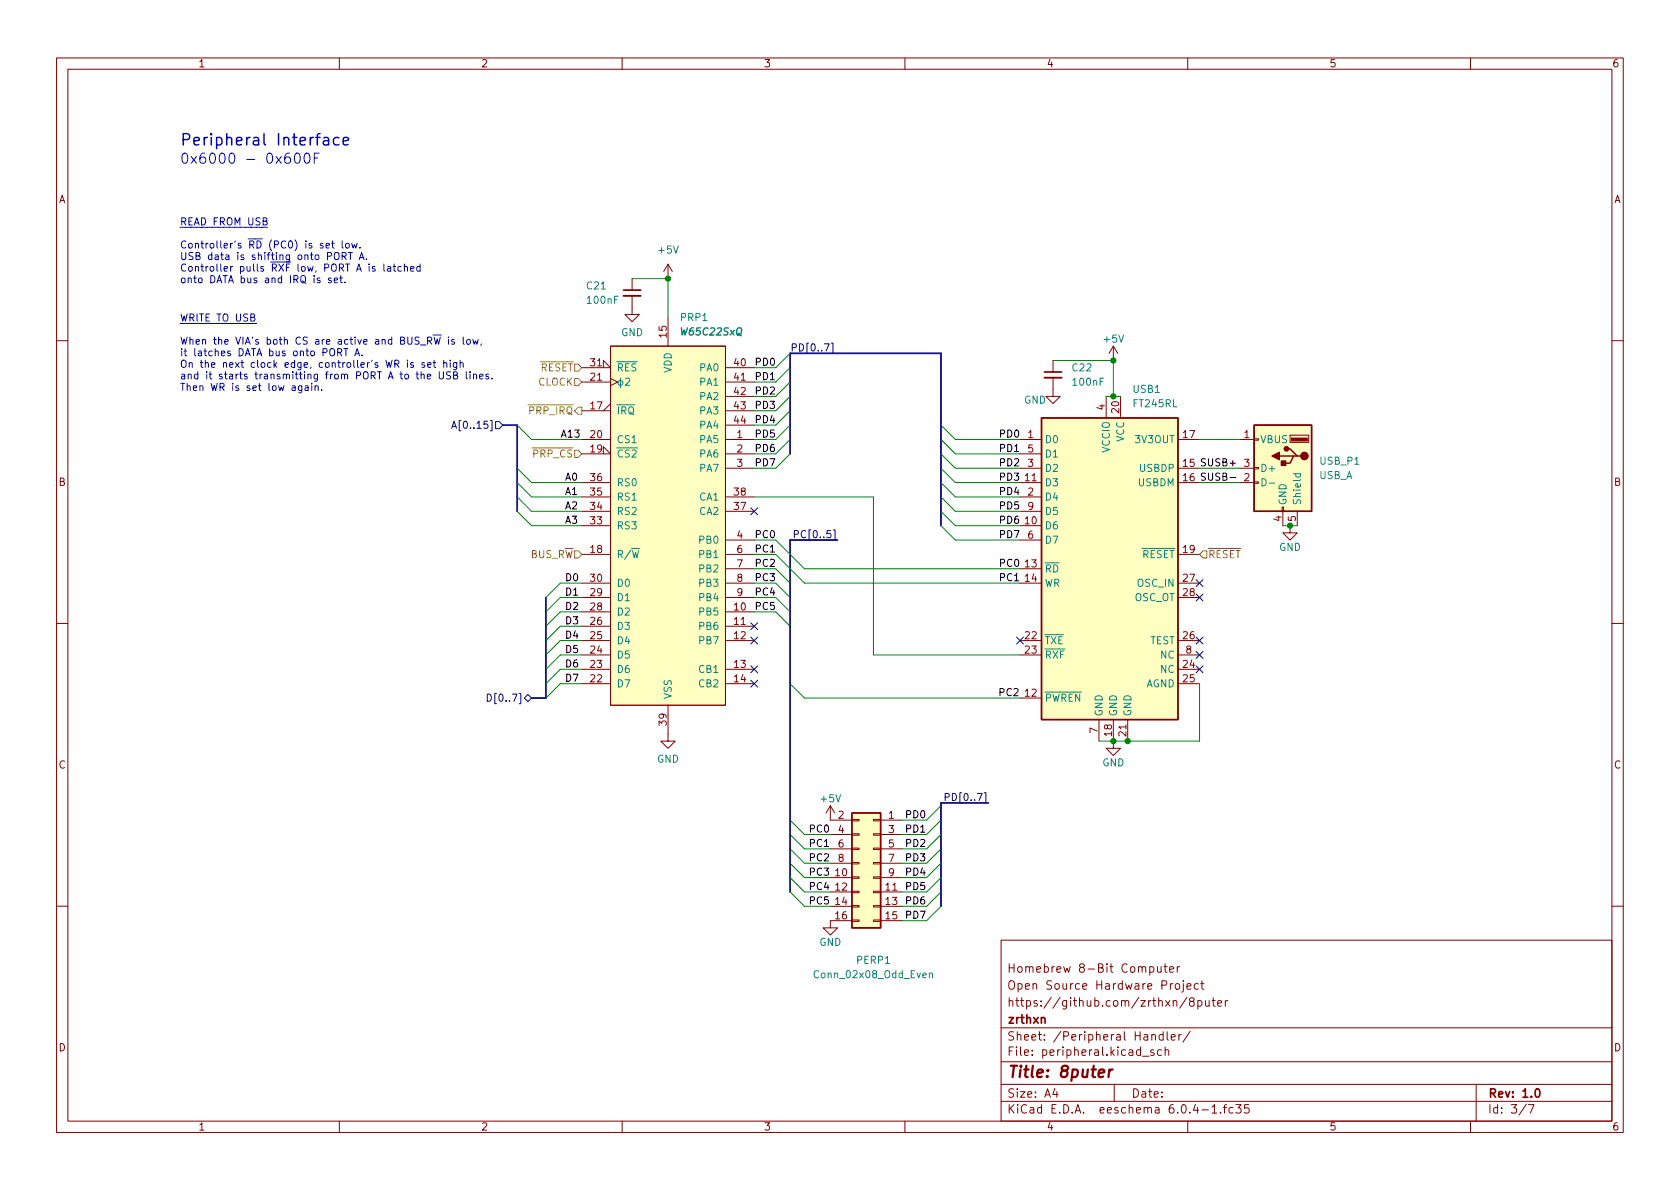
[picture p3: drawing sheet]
<svg xmlns="http://www.w3.org/2000/svg" width="297mm" height="210mm" viewBox="0 0 297 210" stroke-linecap="round" stroke-linejoin="round" font-family="sans-serif">
<path d="M0 .2h297v210.1h-297z" fill="#fff" stroke="#fff" stroke-width=".18"/>
<g fill="none" stroke="#840000" stroke-width=".18">
<path d="M10 10.2h277v190.1h-277zM12 12.2h273v186.1h-273zM60 10.2v2M110 10.2v2M160 10.2v2M210 10.2v2M260 10.2v2M111.8 52.3v3.3h1.2l-1.2 1.3-1.3-1.3h1.3M111.8 49.3v2M118.1 46.7l-.8 1.3M118.1 46.7v2.6M118.1 56.1v5.1"/>
<path d="M118.1 46.7l.8 1.3M10 60.2h2M102.9 65h5l-1.2-1.3v1.3M102.9 77.7h5M102.9 72.6h5M102.9 67.6h5M107.9 61.2h20.4v63.5h-20.4zM107.9 66.9l1.3 .7-1.3 .6M107.9 71.4l-1.2 1.2M128.3 77.7h5M128.3 72.6h5M128.3 67.6h5"/>
<path d="M128.3 65h5M128.3 70.1h5M128.3 75.2h5M180.3 77.7h3.8M186.2 66.8v3.3h1.3l-1.3 1.3-1.3-1.3h1.3M186.2 63.7v2.1M195.6 70.1v3.8M196.8 61.2v2.5M196.8 61.2l-.7 1.3M196.8 61.2l.8 1.3M198.1 70.1v3.8M208.3 77.7h3.8"/>
<path d="M219.2 77.7h2.5M221.7 77.6h.8v.2h-.8zM228.1 77h3.3v1.2h-3.3zM285 60.2h2M102.9 80.3h5l-1.2-1.3v1.3M102.9 93h5M102.9 85.3h5M102.9 98h5M102.9 87.9h5M102.9 90.4h5M128.3 82.8h5M128.3 98h5"/>
<path d="M128.3 87.9h5M128.3 80.3h5M128.3 95.5h5M128.3 90.4h5M180.3 93h3.8M180.3 85.3h3.8M180.3 82.8h3.8M180.3 87.9h3.8M180.3 80.3h3.8M180.3 95.5h3.8M180.3 90.4h3.8M208.3 85.3h3.8"/>
<path d="M208.3 82.8h3.8M208.3 98h3.8M219.2 85.3h2.5M219.2 82.8h2.5M221.7 85.2h.8v.3h-.8zM221.7 82.7h.8v.2h-.8zM226.7 89.7h.2v.7h-.2zM226.8 90.4v2.6M228.1 93v1.2h1.3l-1.3 1.3-1.3-1.3h1.3M229.4 90.4v2.6M10 110.2h2M102.9 103.1h5"/>
<path d="M102.9 113.3h5M102.9 115.8h5M102.9 118.4h5M102.9 105.7h5M102.9 108.2h5M102.9 110.7h5M128.3 100.6h5M128.3 103.1h5M128.3 113.3h5M128.3 118.4h5M128.3 105.7h5M128.3 108.2h5"/>
<path d="M128.3 110.7h5M180.3 100.6h3.8M180.3 103.1h3.8M180.3 113.3h3.8M180.3 115.8h3.8M208.3 103.1h3.8M208.3 113.3h3.8M208.3 115.8h3.8M208.3 118.4h3.8M208.3 105.7h3.8M285 110.2h2M102.9 120.9h5"/>
<path d="M118.1 124.7v6.4h1.3l-1.3 1.2-1.3-1.2h1.3M128.3 120.9h5M180.3 123.4h3.8M194.3 127.2v3.9M196.8 127.2v5.1h1.3l-1.3 1.3-1.2-1.3h1.2M199.4 127.2v3.9M208.3 120.9h3.8M146.8 142.5v2.5h3.8M146.8 155.2h3.8M146.8 157.7h3.8M146.8 147.6h3.8M146.8 150.1h3.8"/>
<path d="M146.8 152.6h3.8M146.8 142.5l-.8 1.3M146.8 142.5l.8 1.3M150.6 157.6h1.3v.3h-1.3zM150.6 155.1h1.3v.2h-1.3zM150.6 152.5h1.3v.3h-1.3zM150.6 150h1.3v.2h-1.3zM150.6 147.4h1.3v.3h-1.3zM150.6 144.9h1.3v.3h-1.3zM154.4 157.6h1.3v.3h-1.3zM154.4 155.1h1.3v.2h-1.3zM154.4 152.5h1.3v.3h-1.3z"/>
<path d="M154.4 150h1.3v.2h-1.3zM154.4 147.4h1.3v.3h-1.3zM154.4 144.9h1.3v.3h-1.3zM155.7 145h3.8M155.7 155.2h3.8M155.7 157.7h3.8M155.7 147.6h3.8M155.7 150.1h3.8M155.7 152.6h3.8M10 160.2h2M146.8 160.3h3.8M150.6 162.7h1.3v.2h-1.3z"/>
<path d="M150.6 160.1h1.3v.3h-1.3zM150.6 162.8h-3.8v1.3h1.3l-1.3 1.2-1.3-1.2h1.3M154.4 162.7h1.3v.2h-1.3zM154.4 160.1h1.3v.3h-1.3zM155.7 160.3h3.8M155.7 162.8h3.8M177 166.3h108v32h-108zM203.3 171l.4-.1 .3 .3v.4l-.1 .3h-.6M204.6 170.9l.1 1h.4l.2-.1M205.3 170.9v1M205.8 170.9h.6M206 170.4v1.3l.4 .2"/>
<path d="M206.8 171.4l.7-.1-.1-.3-.4-.1-.2 .2 .1 .8h.5M207.4 177.1l.2-.2 .4 .1 .1 .9M207.9 174l.4-.1 .3 .3v.4l-.3 .3h-.4l-.1-.3v-.4zM208.1 170.9v1M208.6 170.9l-.3 .1-.2 .2M209.2 173.9v1.3l-.3 .2M209.2 173.4v.2M209.9 174.4l.7-.1-.1-.3-.4-.1-.2 .2v.8h.6M209.9 176.4l-1.3 1.9M210.6 177.1l-.3-.3 .1-.2 .2-.2 .4 .1 .1 .2v.2l-.7 .2-.1 .3 .1 .4 .2 .1h.4l.1-.3v-.2l-.2-.3M211.8 177l.4-.1 .3 .3v.4l-.1 .3h-.6M211.8 176.9v1.5"/>
<path d="M211.9 174l-.5-.1-.3 .3v.4l.2 .3h.6M212.3 173.9h.6M212.5 173.4v1.3l.4 .2M213.1 176.9l.1 1h.4l.2-.1M213.8 176.9v1M214.3 176.9h.6M214.5 176.4v1.3l.4 .2M215.3 177.4l.7-.1-.1-.3-.4-.1-.2 .2 .1 .8h.5M216.6 176.9v1M217.1 176.9l-.3 .1-.2 .2M285 160.2h2M60 198.3v2"/>
<path d="M110 198.3v2M160 198.3v2M177 194.8h108M177 191.8h108M177 187.8h108M177 181.8h108M186.5 192.5l-.4 1h1M186.9 193v1M197 191.8v3M202 186.8h1.1M203.6 183.1l.3-.2 .3 .1 .1 .9M204 185.7l-.4-.1-.2 .2 .1 .3 .5 .1v.4h-.6"/>
<path d="M205.4 185.7l-.5-.1-.3 .3v.4l.2 .3h.6M205.6 183l-.4-.1-.3 .3v.4l.2 .3h.5M205.6 182.4v1.5M206 185.8l.2-.2 .4 .1v.9M206 185.1v1.5M206.4 182.4v1.3l.2 .2M207.1 183.4l.7-.1-.1-.3-.4-.1-.2 .2v.8h.6M208.4 182.9v1M208.9 182.9l-.3 .1-.2 .2M210 198.3v2M210.4 182.4l-1.3 1.9M212.5 196.3h1.1"/>
<path d="M214.3 195.8l.4-.5v1.5M214.3 196.8h.8M215.8 196.7v.1M216.3 195.8h.6M216.9 195.3l-.4 .2v1.3M218 195.9l-.4-.1-.3 .3v.4l.1 .3h.6M218.5 195.3h.9l-.5 .6 .5 .1v.7l-.3 .1h-.4l-.2-.1M220.8 195.3h-.7l-.1 .7 .2-.1 .5 .1 .2 .2-.1 .5-.2 .1-.6-.1M260 198.3v2M261 191.8v6.5M269.9 195.3l-1.3 1.9M270.2 195.3h1l-.6 1.5"/>
</g>
<path d="M110.2 51.3h3.1M184.7 65.8h3M271.6 192.6l.2-.1a.82 .82 0 0 1 .6 .7 .82 .82 0 0 1-.3 .8h-.2a.81 .81 0 0 1-.6-.6 .81 .81 0 0 1 .3-.8z" fill="none" stroke="#840000" stroke-width=".3"/>
<path d="M194.3 189.8l.9-.2v-.4l-.2-.1-.6 .1-.2 1 .3 .3 .5-.1M196.2 189.1l-.2 1.4M196.7 189.1l-.4 .1-.2 .3" fill="none" stroke="#840000" stroke-width=".4"/>
<g fill="#ffffc2" stroke="#ffffc2" stroke-width=".18">
<path d="M184.1 73.9h24.2v53.3h-24.2z"/>
<path d="M150.6 143.8h5.1v20.3h-5.1z"/>
<path d="M221.7 75.2h10.2v15.2h-10.2z"/>
<path d="M107.9 61.2h20.4v63.5h-20.4z"/>
</g>
<path d="M184.1 73.9h24.2v53.3h-24.2zM221.7 75.2h10.2v15.2h-10.2zM227.5 79.4h.6l1.3 1.2h.6M226.2 80.6h2.5M229.4 80.6h-.7l-.6 1.3h-1.3M150.6 143.8h5.1v20.3h-5.1z" fill="none" stroke="#840000" stroke-width=".25"/>
<g fill="none" stroke="#008484" stroke-width=".18">
<path d="M109.7 66.9v1.7M110.6 67l.5-.1 .2 .3-.7 .9h.7M223.1 84.6a.64 .64 0 0 1 .8 .7 .64 .64 0 0 1-.8 .6zM224.4 85.4h1M228.7 83.8h1.2M229.2 83.8l-.1 .3 .2 .3 .6-.2v-.4M164.3 172.2l.2-.1h.3l.1 .8M164.3 172.1v.8"/>
<circle cx="109.7" cy="67.7" r=".44"/>
</g>
<path d="M110.2 52.3h3.1M184.7 66.8h3" fill="none" stroke="#840000" stroke-width=".33"/>
<g fill="#840000" stroke="#840000" stroke-width=".25">
<path d="M224.9 80.6l1.3-.6v1.3z"/>
<path d="M226.6 81.5h.7v.8h-.7z"/>
<circle cx="230.6" cy="80.6" r=".63"/>
<circle cx="227.5" cy="79.4" r=".38"/>
</g>
<path d="M228.3 77.5h2.8v.5h-2.8z" fill="#840000" stroke="#840000" stroke-width=".18"/>
<path d="M101.6 79.6h.6l.7 .7-.7 .6h-.6zM101.6 66.9h.6l.7 .7-.7 .6h-.6zM101.6 64.4h.6l.7 .6-.7 .7h-.6zM102.2 72h.7v1.3h-.7l-.6-.7zM101.6 97.4h.6l.7 .6-.7 .7h-.6zM212.7 97.4h.7v1.3h-.7l-.6-.7z" fill="none" stroke="#848400" stroke-width=".18"/>
<g fill="none" stroke="#000084" stroke-width=".18">
<path d="M79.9 75.8l.4-1.3 .4 1.3M80 75.4h.6M87.6 74.5h.7l.6 .7-.6 .6h-.7zM145.8 60.8h.8l-.5 1.3M147 60.7h.3v1.8h-.3M132.7 89.8l1.3 1.2M134 89.8l-1.3 1.2M140.4 94.5l.7-.1 .1-.2-.1-.3-.7-.1v1.3M132.7 117.7l1.3 1.3M132.7 110.1l1.3 1.2M132.7 112.7l1.3 1.2M134 117.7l-1.3 1.3"/>
<path d="M134 110.1l-1.3 1.2M134 112.7l-1.3 1.2M179.7 112.7l1.2 1.2M180.9 112.7l-1.2 1.2M211.5 115.2l1.2 1.2M211.5 117.7l1.2 1.3M211.5 112.7l1.2 1.2M211.5 102.5l1.2 1.2M211.5 105l1.2 1.3M212.7 115.2l-1.2 1.2M212.7 117.7l-1.2 1.3M212.7 112.7l-1.2 1.2"/>
<path d="M212.7 102.5l-1.2 1.2M212.7 105l-1.2 1.3M86.2 122.7a.64 .64 0 0 1 .7 .7 .64 .64 0 0 1-.7 .6zM92.7 123.4l.6-.6 .7 .6-.7 .7zM132.7 120.3l1.3 1.2M134 120.3l-1.3 1.2M167.1 141l.6-.1 .1-.2v-.3l-.7-.1v1.3"/>
</g>
<path d="M217.5 84.4h1" fill="none" stroke="#000" stroke-width=".18"/>
<g fill="none" stroke="#0000c2" stroke-width=".18">
<path d="M46.5 39.1h.6l.1-.2-.1-.3-.6-.1v1.3h.5l.2-.1v-.3l-.3-.3M52.3 27.2a.43 .43 0 0 1 .7 .2 .93 .93 0 0 1-.5 1.5 1.2 1.2 0 0 1-.2-1.7zM53.9 27.2a.43 .43 0 0 1 .5-.1 .43 .43 0 0 1 .3 .3 .93 .93 0 0 1-.5 1.5 1.09 1.09 0 0 1-.3-1.7zM55.6 27.9h.6M56.4 27.1h-.8v1.8M44.4 57.2h1M46.3 40.2h1M56.6 49.2h-.3l-.2 .1v.2l.5 .1v.3h-.5M58.6 49.2h-.3l-.2 .1v.2l.5 .1v.3h-.5M59.1 49.6l.6-.1-.1-.3h-.3l-.2 .1 .1 .6h.4M59.3 44.7l.1-.1a.43 .43 0 0 1 .5 .5v.4a.42 .42 0 0 1-.4 .4 .42 .42 0 0 1-.4-.4v-.4zM60.1 49.2h.5"/>
<path d="M60.3 48.7v1.1l.3 .2M60.5 42.6v1.1l.2 .2M60.5 45.3l.6-.1 .1-.1v-.3l-.7-.2v1.3M60.8 45.3l.4 .6M61 49.9v.1M61.2 43.1l.3-.1 .3 .3v.3l-.3 .3-.3-.1-.1-.2zM61.6 44.6h.7M61.9 44.6v1.3M62.2 43l.2 .9 .3-.6 .2 .6 .3-.9M63.5 45.9l.4-1.3 .5 1.3M63.6 43.7v.2M63.6 45.6h.6"/>
<path d="M64.8 45.8v.1M68.5 47.2h.5l.1 .8M69.1 47.4l-.4 .1-.2 .2 .2 .3 .4-.1M69.5 47.1h.5M69.7 46.7v1.1l.3 .2M71 47.2l-.4-.1-.3 .3 .2 .5h.5M71.5 47.2l.2-.1 .3 .1v.8M71.5 46.7v1.3M72.6 47.5l.6-.1-.1-.2-.3-.1-.2 .2v.6h.5M74.3 47.2l-.4-.1-.2 .3 .1 .5h.5M74.3 46.7v1.3M79.3 59.6v.1"/>
<path d="M81.9 59.6v1.1l.2 .2M53.4 68.2v1l-.3 .3-.3-.1M53.4 68.3l-.4-.1-.2 .2 .1 .6h.5M54 68.3h.4l.1 .8M54.5 68.5l-.4 .1-.2 .2 .2 .3 .4-.1M55.1 68.2v.9M55.7 68.3l.2-.1 .3 .1 .1 .8M55.7 68.2v.9M56.9 68.9v.2M59.7 62.3h.6l.1-.2v-.3l-.7-.2v1.3M60 62.3l.4 .6M61.2 61.6v1.3"/>
<path d="M62.7 62.9l.5-1.3 .4 1.3M62.9 62.6h.6M64 62.8v.1M72 63.7v.1M72 64.1v.9M73.1 64.2l-.3-.1-.2 .2v.2l.5 .1v.3h-.5M75.1 64.2l-.3-.1-.2 .2v.2l.5 .1v.3h-.5M75.6 66.6l.6-.1-.1-.3h-.4l-.1 .1v.6h.5M75.6 64.5l.6-.1v-.2l-.4-.1-.2 .2 .1 .6h.5M76.6 64.1h.5M76.8 63.7v1.1l.3 .2M77.7 65.7v1.1l.2 .2h.3l.2-.2v-1.1"/>
<path d="M78.5 64.2l.1-.1 .3 .1 .1 .8M78.5 63.7v1.3M79.3 60v.9M79.6 63.7v.1M79.6 64.1v.9M79.7 65.8l-.5-.1-.3 .3 .2 .3 .5 .2v.4l-.2 .1-.5-.1M80.2 66.3h.6l.1-.2-.1-.2-.6-.2v1.3h.5l.2-.1v-.3l-.3-.3M80.3 60.1l-.3-.1-.2 .2 .1 .2 .4 .1v.3h-.5M80.8 64.1v1l-.3 .3-.3-.1M80.8 64.2l-.4-.1-.3 .3 .2 .5h.5M81.4 64.2l.1-.1 .3 .1 .1 .8M81.4 63.7v1.3"/>
<path d="M82.4 65.7v1.1l.2 .2M82.6 60.1l.3-.1 .3 .3v.3l-.3 .3-.3-.1-.1-.2zM83.1 65.7v.2M83.1 66.2v.8M83.6 60l.2 .9 .3-.6 .2 .6 .3-.9M83.7 66.3l.2-.1h.3l.1 .8M83.7 66.2v.8M84.8 66.6l.6-.1-.1-.3h-.3l-.2 .1 .1 .6h.4M85.1 60.8l-.1 .3M86.4 66.2h-.3l-.2 .1 .1 .2 .4 .1v.3h-.5M87 66.9v.1"/>
</g>
<path d="M59.9 24.4l-.6-.1-.3 .4v.6l.2 .2 .1 .1 .6-.1M60.7 25l.9-.2-.1-.4-.5-.1-.3 .3 .1 .9 .2 .1 .5-.1" fill="none" stroke="#0000c2" stroke-width=".25"/>
<path d="M88.9 75.2h2.5v15.2M139.7 80.3v-17.8h26.7v30.5M148.1 95.5h-8.4v62.2M96.5 105.7v17.7h-2.5M174.8 142h-8.4v18.3" fill="none" stroke="#000084" stroke-width=".3"/>
<g fill="none" stroke="#008400" stroke-width=".18">
<path d="M111.8 49.3h6.3v6.8M91.4 75.2l2.6 2.5h8.9M139.7 75.2l-2.5 2.5h-3.9M139.7 62.5l-2.5 2.5h-3.9M139.7 77.7l-2.5 2.6h-3.9M139.7 65l-2.5 2.6h-3.9M139.7 67.6l-2.5 2.5h-3.9M139.7 72.6l-2.5 2.6h-3.9M139.7 70.1l-2.5 2.5h-3.9M166.4 75.2l2.5 2.5h11.4M166.4 77.7l2.5 2.6h11.4M186.2 63.7h10.6v6.4"/>
<path d="M195.6 70.1h2.5M212.1 77.7h7.1M91.4 90.4l2.6 2.6h8.9M91.4 85.3l2.6 2.6h8.9M91.4 87.9l2.6 2.5h8.9M91.4 82.8l2.6 2.5h8.9M133.3 98h3.9l5 5.1h38.1M133.3 87.9h21.1v27.9h25.9M133.3 95.5h3.9l5 5.1h38.1M139.7 80.3l-2.5 2.5h-3.9M166.4 90.4l2.5 2.6h11.4M166.4 85.3l2.5 2.6h11.4"/>
<path d="M166.4 87.9l2.5 2.5h11.4M166.4 82.8l2.5 2.5h11.4M166.4 80.3l2.5 2.5h11.4M166.4 93l2.5 2.5h11.4M212.1 85.3h7.1M212.1 82.8h7.1M226.8 93h2.6M102.9 108.2h-3.8l-2.6 2.5M102.9 105.7h-3.8l-2.6 2.5M102.9 103.1h-3.8l-2.6 2.6M102.9 110.7h-3.8l-2.6 2.6M102.9 115.8h-3.8l-2.6 2.6"/>
<path d="M102.9 118.4h-3.8l-2.6 2.5M102.9 113.3h-3.8l-2.6 2.5M133.3 108.2h3.9l2.5 2.5M133.3 105.7h3.9l2.5 2.5M133.3 103.1h3.9l2.5 2.6M133.3 100.6h3.9l2.5 2.5M102.9 120.9h-3.8l-2.6 2.5M139.7 120.9l2.5 2.5h38.1M212.1 120.9v10.2h-17.8M139.7 152.6l2.5 2.6h4.6M139.7 157.7l2.5 2.6h4.6M139.7 155.2l2.5 2.5h4.6"/>
<path d="M139.7 145l2.5 2.6h4.6M139.7 147.6l2.5 2.5h4.6M139.7 150.1l2.5 2.5h4.6M166.4 152.6l-2.6 2.6h-4.3M166.4 157.7l-2.6 2.6h-4.3M166.4 155.2l-2.6 2.5h-4.3M166.4 142.5l-2.6 2.5h-4.3M166.4 145l-2.6 2.6h-4.3M166.4 147.6l-2.6 2.5h-4.3M166.4 150.1l-2.6 2.5h-4.3M166.4 160.3l-2.6 2.5h-4.3"/>
</g>
<g fill="#008400" stroke="#008400" stroke-width=".18">
<circle cx="118.1" cy="49.3" r=".46"/>
<circle cx="196.8" cy="131.1" r=".46"/>
<circle cx="199.4" cy="131.1" r=".46"/>
<circle cx="196.8" cy="63.7" r=".46"/>
<circle cx="196.8" cy="70.1" r=".46"/>
<circle cx="228.1" cy="93" r=".46"/>
</g>
<text font-size="2.8" fill="#0000c2" x="31.7" y="25.7">Peripheral Interface</text>
<text font-size="2.8" fill="#840000" x="178" y="190.6">Title: 8puter</text>
<text font-size="2.5" fill="#0000c2" x="31.7" y="29">0x6000 - 0x600F</text>
<g font-size="2.1" fill="#840000">
<text x="178" y="172">Homebrew 8-Bit Computer</text>
<text x="178" y="178">https://github.com/zrthxn/8puter</text>
<text x="178" y="175">Open Source Hardware Project</text>
<text x="178" y="184">Sheet: /Peripheral Handler/</text>
<text x="178" y="181">zrthxn</text>
<text x="178" y="186.7">File: peripheral.kicad_sch</text>
<text x="178" y="196.9">KiCad E.D.A. eeschema 6.0.4-1.fc35</text>
<text x="178" y="194.1">Size: A4</text>
<text x="200" y="194.1">Date:</text>
<text x="263" y="194.1">Rev: 1.0</text>
<text x="263" y="196.9">Id: 3/7</text>
</g>
<g font-size="1.8" fill="#840000">
<text x="35" y="11.9">1</text>
<text x="85" y="11.9">2</text>
<text x="135" y="11.9">3</text>
<text x="185" y="11.9">4</text>
<text x="235" y="11.9">5</text>
<text x="285" y="11.9">6</text>
<text x="10.3" y="35.9">A</text>
<text x="285.3" y="35.9">A</text>
<text x="117.9" y="59.7" transform="rotate(-90 117.9 59.7)">15</text>
<text x="104.4" y="64.8">31</text>
<text x="129.8" y="64.8">40</text>
<text x="104.4" y="67.3">21</text>
<text x="129.8" y="67.3">41</text>
<text x="129.8" y="69.8">42</text>
<text x="104.4" y="72.4">17</text>
<text x="104.4" y="77.5">20</text>
<text x="129.8" y="72.4">43</text>
<text x="129.8" y="74.9">44</text>
<text x="130.3" y="77.5">1</text>
<text x="181.8" y="77.5">1</text>
<text x="195.3" y="72.5" transform="rotate(-90 195.3 72.5)">4</text>
<text x="197.9" y="73" transform="rotate(-90 197.9 73)">20</text>
<text x="209.2" y="77.5">17</text>
<text x="220" y="77.5">1</text>
<text x="104.4" y="80">19</text>
<text x="130.3" y="80">2</text>
<text x="130.3" y="82.5">3</text>
<text x="181.8" y="82.5">3</text>
<text x="181.8" y="80">5</text>
<text x="220" y="82.5">3</text>
<text x="10.3" y="85.9">B</text>
<text x="104.4" y="87.6">35</text>
<text x="104.4" y="85.1">36</text>
<text x="129.8" y="87.6">38</text>
<text x="181.3" y="85.1">11</text>
<text x="181.8" y="87.6">2</text>
<text x="220" y="85.1">2</text>
<text x="285.3" y="85.9">B</text>
<text x="104.4" y="92.7">33</text>
<text x="104.4" y="90.2">34</text>
<text x="129.8" y="90.2">37</text>
<text x="130.3" y="95.2">4</text>
<text x="181.3" y="92.7">10</text>
<text x="181.8" y="95.2">6</text>
<text x="181.8" y="90.2">9</text>
<text x="226.6" y="92.2" transform="rotate(-90 226.6 92.2)">4</text>
<text x="229.1" y="92.2" transform="rotate(-90 229.1 92.2)">5</text>
<text x="104.4" y="97.8">18</text>
<text x="130.3" y="97.8">6</text>
<text x="130.3" y="100.3">7</text>
<text x="181.3" y="100.3">13</text>
<text x="209.2" y="97.8">19</text>
<text x="104.4" y="107.9">28</text>
<text x="104.4" y="105.4">29</text>
<text x="104.4" y="102.9">30</text>
<text x="129.8" y="107.9">10</text>
<text x="130.3" y="102.9">8</text>
<text x="130.3" y="105.4">9</text>
<text x="181.3" y="102.9">14</text>
<text x="209.2" y="102.9">27</text>
<text x="209.2" y="105.4">28</text>
<text x="104.4" y="113">25</text>
<text x="104.4" y="110.5">26</text>
<text x="129.8" y="110.5">11</text>
<text x="129.8" y="113">12</text>
<text x="181.3" y="113">22</text>
<text x="209.2" y="113">26</text>
<text x="104.4" y="118.1">23</text>
<text x="104.4" y="115.6">24</text>
<text x="129.8" y="118.1">13</text>
<text x="181.3" y="115.6">23</text>
<text x="209.2" y="118.1">24</text>
<text x="209.7" y="115.6">8</text>
<text x="104.4" y="120.6">22</text>
<text x="129.8" y="120.6">14</text>
<text x="181.3" y="123.2">12</text>
<text x="209.2" y="120.6">25</text>
<text x="117.9" y="128.2" transform="rotate(-90 117.9 128.2)">39</text>
<text x="194.1" y="129.6" transform="rotate(-90 194.1 129.6)">7</text>
<text x="196.6" y="130.1" transform="rotate(-90 196.6 130.1)">18</text>
<text x="199.1" y="130.1" transform="rotate(-90 199.1 130.1)">21</text>
<text x="10.3" y="135.9">C</text>
<text x="285.3" y="135.9">C</text>
<text x="148.2" y="144.8">2</text>
<text x="148.2" y="147.3">4</text>
<text x="148.2" y="149.9">6</text>
<text x="157.1" y="144.8">1</text>
<text x="157.1" y="147.3">3</text>
<text x="157.1" y="149.9">5</text>
<text x="147.7" y="154.9">10</text>
<text x="148.2" y="152.4">8</text>
<text x="157.1" y="152.4">7</text>
<text x="157.1" y="154.9">9</text>
<text x="147.7" y="157.5">12</text>
<text x="147.7" y="160">14</text>
<text x="156.6" y="157.5">11</text>
<text x="156.6" y="160">13</text>
<text x="147.7" y="162.6">16</text>
<text x="156.6" y="162.6">15</text>
<text x="10.3" y="185.9">D</text>
<text x="285.3" y="185.9">D</text>
<text x="35" y="199.9">1</text>
<text x="85" y="199.9">2</text>
<text x="135" y="199.9">3</text>
<text x="185" y="199.9">4</text>
<text x="235" y="199.9">5</text>
<text x="285" y="199.9">6</text>
</g>
<g font-size="1.8" fill="#0000c2">
<text x="31.7" y="39.8">READ FROM USB</text>
<text x="31.7" y="43.9">Controller's ~{RD} (PC0) is set low.</text>
<text x="31.7" y="46">USB data is shifting onto PORT A.</text>
<text x="31.7" y="48">Controller pulls ~{RXF} low, PORT A is latched</text>
<text x="31.7" y="50.1">onto DATA bus and IRQ is set.</text>
<text x="31.7" y="56.8">WRITE TO USB</text>
<text x="31.7" y="58.9">~{</text>
<text x="31.7" y="60.9">When the VIA's both CS are active and BUS_R~{W} is low,</text>
<text x="31.7" y="63">it latches DATA bus onto PORT A.</text>
<text x="31.7" y="65">On the next clock edge, controller's WR is set high</text>
<text x="31.7" y="67.1">and it starts transmitting from PORT A to the USB lines.</text>
<text x="31.7" y="69.1">Then WR is set low again.</text>
</g>
<g font-size="1.8" fill="#008484">
<text x="116.5" y="44.8">+5V</text>
<text x="103.8" y="51.2">C21</text>
<text x="104" y="53.7">100nF</text>
<text x="109.8" y="59.4">GND</text>
<text x="120.4" y="56.8">PRP1</text>
<text x="120.6" y="59.3">W65C22SxQ</text>
<text x="109" y="65.7">~{RES}</text>
<text x="118.7" y="66" transform="rotate(-90 118.7 66)">VDD</text>
<text x="123.8" y="65.7">PA0</text>
<text x="189.7" y="65.7">C22</text>
<text x="195.3" y="60.6">+5V</text>
<text x="123.8" y="68.2">PA1</text>
<text x="123.8" y="70.7">PA2</text>
<text x="181" y="71.4">GND</text>
<text x="189.8" y="68.2">100nF</text>
<text x="200.4" y="69.5">USB1</text>
<text x="109" y="73.3">~{IRQ}</text>
<text x="123.8" y="73.3">PA3</text>
<text x="123.8" y="75.8">PA4</text>
<text x="200.5" y="72">FT245RL</text>
<text x="109" y="80.9">~{CS2}</text>
<text x="109" y="78.4">CS1</text>
<text x="123.8" y="78.4">PA5</text>
<text x="123.8" y="80.9">PA6</text>
<text x="123.8" y="83.4">PA7</text>
<text x="184.7" y="78.4">D0</text>
<text x="184.7" y="83.4">D2</text>
<text x="184.7" y="80.9">D1</text>
<text x="196.2" y="80" transform="rotate(-90 196.2 80)">VCCIO</text>
<text x="198.8" y="78.2" transform="rotate(-90 198.8 78.2)">VCC</text>
<text x="200.9" y="78.4">3V3OUT</text>
<text x="201.6" y="83.4">USBDP</text>
<text x="222.8" y="78.4">VBUS</text>
<text x="222.8" y="83.4">D+</text>
<text x="233.4" y="82.2">USB_P1</text>
<text x="109" y="88.5">RS1</text>
<text x="109" y="86">RS0</text>
<text x="123.7" y="88.5">CA1</text>
<text x="184.7" y="86">D3</text>
<text x="184.7" y="88.5">D4</text>
<text x="201.3" y="86">USBDM</text>
<text x="227.5" y="89.4" transform="rotate(-90 227.5 89.4)">GND</text>
<text x="230" y="89.4" transform="rotate(-90 230 89.4)">Shield</text>
<text x="233.2" y="84.7">USB_A</text>
<text x="109" y="93.6">RS3</text>
<text x="109" y="91.1">RS2</text>
<text x="123.7" y="91.1">CA2</text>
<text x="184.7" y="93.6">D6</text>
<text x="184.7" y="91.1">D5</text>
<text x="109" y="98.7">R/~{W}</text>
<text x="123.8" y="96.1">PB0</text>
<text x="123.8" y="98.7">PB1</text>
<text x="123.8" y="101.2">PB2</text>
<text x="184.7" y="101.2">~{RD}</text>
<text x="184.7" y="96.1">D7</text>
<text x="200.5" y="98.7">~{RESET}</text>
<text x="226.1" y="97.4">GND</text>
<text x="109" y="106.3">D1</text>
<text x="109" y="103.8">D0</text>
<text x="123.8" y="103.8">PB3</text>
<text x="123.8" y="106.3">PB4</text>
<text x="184.7" y="103.8">WR</text>
<text x="200.5" y="106.3">OSC_OT</text>
<text x="201.2" y="103.8">OSC_IN</text>
<text x="109" y="113.9">D4</text>
<text x="109" y="111.4">D3</text>
<text x="109" y="108.8">D2</text>
<text x="123.8" y="108.8">PB5</text>
<text x="123.8" y="111.4">PB6</text>
<text x="123.8" y="113.9">PB7</text>
<text x="184.7" y="113.9">~{TXE}</text>
<text x="203.3" y="113.9">TEST</text>
<text x="109" y="119">D6</text>
<text x="109" y="116.5">D5</text>
<text x="123.7" y="119">CB1</text>
<text x="184.7" y="116.5">~{RXF}</text>
<text x="205.2" y="119">NC</text>
<text x="205.2" y="116.5">NC</text>
<text x="109" y="121.5">D7</text>
<text x="118.7" y="123.7" transform="rotate(-90 118.7 123.7)">VSS</text>
<text x="123.7" y="121.5">CB2</text>
<text x="184.7" y="124.1">~{PWREN}</text>
<text x="202.6" y="121.5">AGND</text>
<text x="194.9" y="126.7" transform="rotate(-90 194.9 126.7)">GND</text>
<text x="197.5" y="126.7" transform="rotate(-90 197.5 126.7)">GND</text>
<text x="200" y="126.7" transform="rotate(-90 200 126.7)">GND</text>
<text x="116.1" y="134.9">GND</text>
<text x="194.9" y="135.5">GND</text>
<text x="145.2" y="141.9">+5V</text>
<text x="144.8" y="167.3">GND</text>
<text x="144.4" y="173">Conn_02x08_Odd_Even</text>
<text x="151.5" y="170.4">PERP1</text>
</g>
<g font-size="1.8" fill="#848400">
<text x="94.1" y="65.7">~{RESET}</text>
<text x="95.1" y="68.2">CLOCK</text>
<text x="92.3" y="73.3">~{PRP_IRQ}</text>
<text x="93" y="80.9">~{PRP_CS}</text>
<text x="92.4" y="98.7">BUS_R~{W}</text>
<text x="213.6" y="98.7">~{RESET}</text>
</g>
<g font-size="1.8">
<text x="133.3" y="64.7">PD0</text>
<text x="133.3" y="67.2">PD1</text>
<text x="133.3" y="69.7">PD2</text>
<text x="99.1" y="77.4">A13</text>
<text x="133.3" y="72.3">PD3</text>
<text x="133.3" y="77.4">PD5</text>
<text x="133.3" y="74.8">PD4</text>
<text x="176.5" y="77.4">PD0</text>
<text x="133.3" y="79.9">PD6</text>
<text x="133.3" y="82.4">PD7</text>
<text x="176.5" y="82.4">PD2</text>
<text x="176.5" y="79.9">PD1</text>
<text x="209.2" y="82.5">15 SUSB+</text>
<text x="99.8" y="85">A0</text>
<text x="99.8" y="87.5">A1</text>
<text x="176.5" y="85">PD3</text>
<text x="176.5" y="87.5">PD4</text>
<text x="209.2" y="85.1">16 SUSB-</text>
<text x="99.8" y="90.1">A2</text>
<text x="99.8" y="92.6">A3</text>
<text x="133.3" y="95.1">PC0</text>
<text x="176.5" y="90.1">PD5</text>
<text x="176.5" y="92.6">PD6</text>
<text x="176.5" y="95.1">PD7</text>
<text x="133.3" y="100.2">PC2</text>
<text x="133.3" y="97.7">PC1</text>
<text x="176.5" y="100.2">PC0</text>
<text x="99.8" y="107.8">D2</text>
<text x="99.8" y="102.8">D0</text>
<text x="99.8" y="105.3">D1</text>
<text x="133.3" y="105.3">PC4</text>
<text x="133.3" y="102.8">PC3</text>
<text x="133.3" y="107.8">PC5</text>
<text x="176.5" y="102.8">PC1</text>
<text x="99.8" y="110.4">D3</text>
<text x="99.8" y="112.9">D4</text>
<text x="99.8" y="115.5">D5</text>
<text x="99.8" y="118">D6</text>
<text x="99.8" y="120.5">D7</text>
<text x="176.9" y="123.1">PC2</text>
<text x="143.4" y="149.8">PC1</text>
<text x="143.4" y="147.2">PC0</text>
<text x="160.4" y="144.7">PD0</text>
<text x="160.4" y="147.2">PD1</text>
<text x="160.4" y="149.8">PD2</text>
<text x="143.4" y="152.3">PC2</text>
<text x="143.4" y="154.8">PC3</text>
<text x="160.4" y="154.8">PD4</text>
<text x="160.4" y="152.3">PD3</text>
<text x="143.4" y="159.9">PC5</text>
<text x="143.4" y="157.4">PC4</text>
<text x="160.4" y="157.4">PD5</text>
<text x="160.4" y="159.9">PD6</text>
<text x="160.4" y="162.5">PD7</text>
</g>
<g font-size="1.8" fill="#000084">
<text x="139.7" y="62.1">PD[0..7]</text>
<text x="81.1" y="75.8">A[0..15]</text>
<text x="141.5" y="95.1">PC[0..5]</text>
<text x="87.1" y="124.1">D[0..7]</text>
<text x="168.2" y="141.6">PD[0..7]</text>
</g>
</svg>
